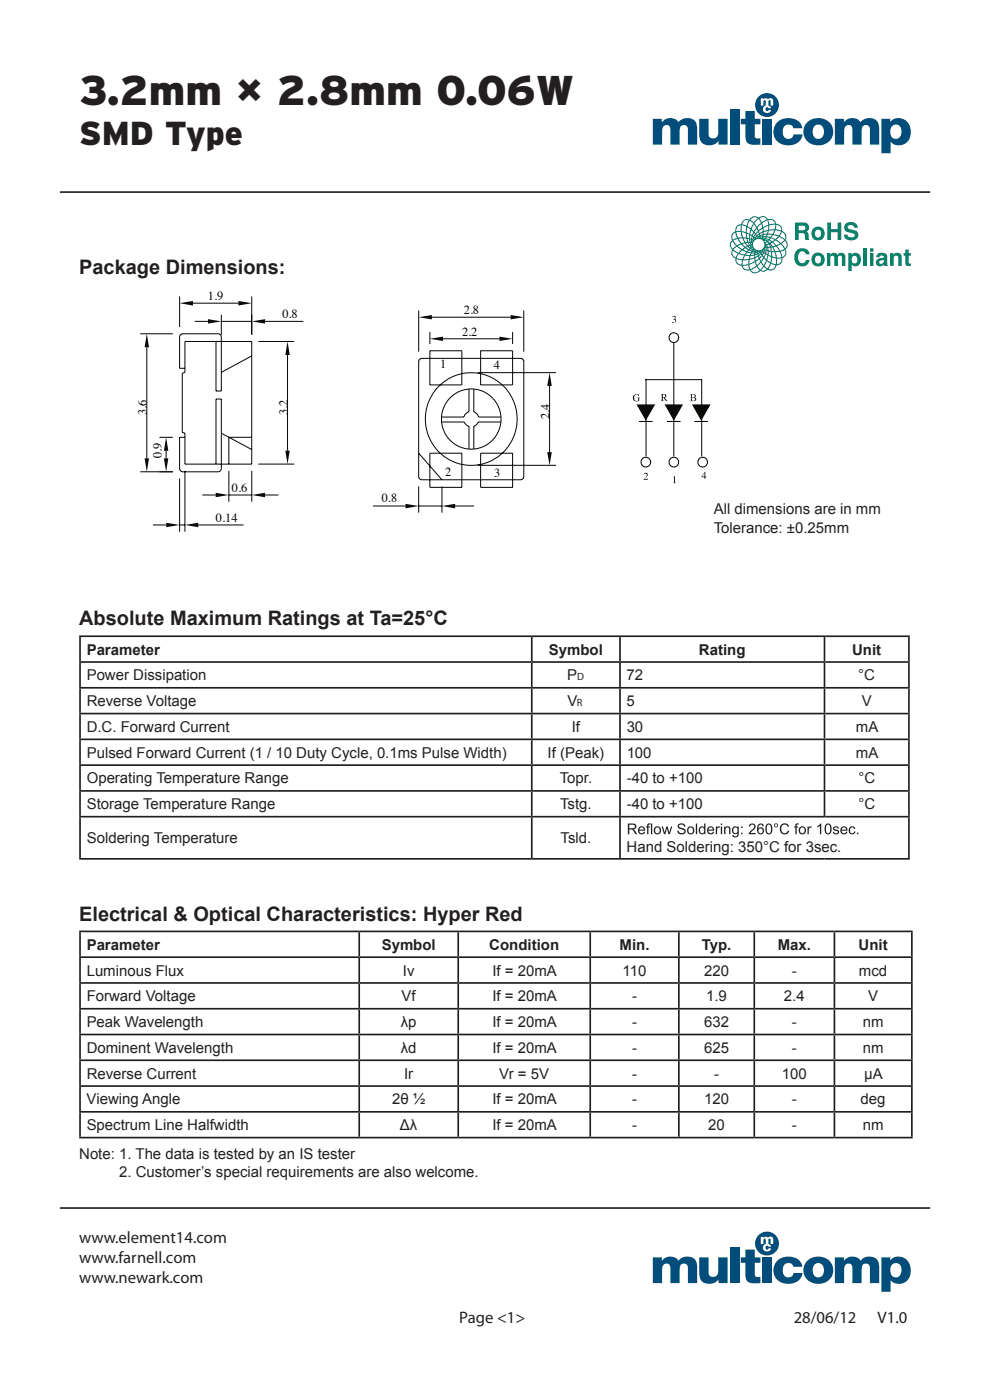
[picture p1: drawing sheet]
<svg xmlns="http://www.w3.org/2000/svg" width="210mm" height="297mm" viewBox="0 0 210 297" stroke-linecap="round" stroke-linejoin="round" font-family="sans-serif">
<!-- layer: Layer 1 -->
<path d="M12.7 40.8h184.6" fill="none" stroke="#231f20" stroke-width=".35"/>
<g fill="#034d7d">
<path d="M138.5 25.2h1.9v.8a2.16 2.16 0 0 1 3.5-.1 2.36 2.36 0 0 1 3.8 .1l.2 1v3.7h-2v-3.2a.87 .87 0 0 0-.9-1 .87 .87 0 0 0-.8 1v3.2h-2v-3.1a.87 .87 0 0 0-.8-1.1 .87 .87 0 0 0-.9 .9l-.1 3.3h-1.9z"/>
<path d="M148.3 25.2h2v3.2a1.04 1.04 0 0 0 1.2 1 1.04 1.04 0 0 0 .9-1.3v-2.9h1.9v5.5h-1.9v-.8a2.46 2.46 0 0 1-3.7 .1l-.3-.9z"/>
<path d="M154.8 23.2h2v7.5h-2z"/>
<path d="M158.1 23.6h2v1.6h1.2v1.2h-1.2v2.5a.85 .85 0 0 0 1.2 .5v1.3h-.8a1.78 1.78 0 0 1-2.4-1.9v-2.4h-1v-1.2h1z"/>
<path d="M161.7 25.2h2v5.5h-2z"/>
<path d="M164.7 26.1a3.4 3.4 0 0 1 5.4 .5l.1 .6h-1.9a1.13 1.13 0 0 0-1.3-.8 1.13 1.13 0 0 0-.9 1.2 1.31 1.31 0 0 0 .3 1.5 1.31 1.31 0 0 0 1.6 .1l.3-.7h1.9a3.2 3.2 0 0 1-5.5 1.3 2.96 2.96 0 0 1 0-3.7z"/>
<path d="M177.1 25.2h1.9v.8a2.16 2.16 0 0 1 3.5-.1 2.36 2.36 0 0 1 3.8 .1l.2 1v3.7h-2v-3.2a.87 .87 0 0 0-.9-1 .87 .87 0 0 0-.8 1v3.2h-2v-3.1a.87 .87 0 0 0-.8-1.1 .87 .87 0 0 0-.9 .9v3.3h-2z"/>
<path d="M171.1 26.1a3.2 3.2 0 0 1 3.7-.9 3.2 3.2 0 0 1 1.9 3.4 3.3 3.3 0 0 1-3.1 2.2 3.3 3.3 0 0 1-3.1-2.2 2.86 2.86 0 0 1 .6-2.5zM172.8 26.8a1.89 1.89 0 0 0 .3 2.6 1.46 1.46 0 0 0 1.5-.6 1.46 1.46 0 0 0 0-1.7 1.13 1.13 0 0 0-1.8-.3z"/>
<path d="M187 25.2h1.8v.6a2.5 2.5 0 0 1 2.7-.6 2.5 2.5 0 0 1 1.7 2.2 2.58 2.58 0 0 1-.9 2.9 2.58 2.58 0 0 1-3.1 .1l-.3-.3v2.4h-1.9zM189.1 26.9a1.84 1.84 0 0 0 .5 2.5 1.28 1.28 0 0 0 1.6-1.5 1.19 1.19 0 0 0-.6-1.4 1.19 1.19 0 0 0-1.5 .4z"/>
<circle cx="162.7" cy="22.3" r="2.54"/>
</g>
<path d="M161.4 20.9h.5v.2l.5-.3 .5 .3 .1-.2a.6 .6 0 0 1 .7 0 .6 .6 0 0 1 .3 .6v.9h-.5l-.1-1.1h-.3l-.1 1.1 .4 .3 .1 .3h-.5a.36 .36 0 0 0-.5-.1 .36 .36 0 0 0 0 .5 .36 .36 0 0 0 .5 .1v-.2h.6a.85 .85 0 0 1-1.4 .5 .85 .85 0 0 1 .2-1.4v-1l-.2-.2-.2 .2-.1 1h-.5z" fill="#fff"/>
<g fill="#034d7d">
<path d="M138.5 266.7h1.9v.8a2.16 2.16 0 0 1 3.5 0 2.36 2.36 0 0 1 3.8 .1l.2 .9v3.7h-2v-3.2a.87 .87 0 0 0-.9-1 .87 .87 0 0 0-.8 1v3.2h-2v-3.1a.87 .87 0 0 0-.8-1.1 .87 .87 0 0 0-.9 1l-.1 3.2h-1.9z"/>
<path d="M148.3 266.7h2v3.2a1.04 1.04 0 0 0 1.2 1 1.04 1.04 0 0 0 .9-1.2v-3h1.9v5.5h-1.9v-.7a2.46 2.46 0 0 1-3.7 0l-.3-.9z"/>
<path d="M154.8 264.7h2v7.5h-2z"/>
<path d="M158.1 265.1h2v1.6h1.2v1.2h-1.2v2.5a.85 .85 0 0 0 1.2 .5v1.3h-.8a1.78 1.78 0 0 1-2.4-1.9v-2.4h-1v-1.2h1z"/>
<path d="M161.7 266.7h2v5.5h-2z"/>
<path d="M164.7 267.7a3.4 3.4 0 0 1 5.4 .5l.1 .5h-1.9a1.13 1.13 0 0 0-1.3-.7 1.13 1.13 0 0 0-.9 1.1 1.31 1.31 0 0 0 .3 1.6 1.31 1.31 0 0 0 1.6 0l.3-.6h1.9a3.2 3.2 0 0 1-5.5 1.3 2.96 2.96 0 0 1 0-3.7z"/>
<path d="M177.1 266.7h1.9v.8a2.16 2.16 0 0 1 3.5 0 2.36 2.36 0 0 1 3.8 .1l.2 .9v3.7h-2v-3.2a.87 .87 0 0 0-.9-1 .87 .87 0 0 0-.8 1v3.2h-2v-3.1a.87 .87 0 0 0-.8-1.1 .87 .87 0 0 0-.9 1v3.2h-2z"/>
<path d="M171.1 267.6a3.2 3.2 0 0 1 3.7-.8 3.2 3.2 0 0 1 1.9 3.4 3.3 3.3 0 0 1-3.1 2.2 3.3 3.3 0 0 1-3.1-2.2 2.86 2.86 0 0 1 .6-2.6zM172.8 268.3a1.89 1.89 0 0 0 .3 2.6 1.46 1.46 0 0 0 1.5-.6 1.46 1.46 0 0 0 0-1.7 1.13 1.13 0 0 0-1.8-.3z"/>
<path d="M187 266.7h1.8v.7a2.5 2.5 0 0 1 2.7-.7 2.5 2.5 0 0 1 1.7 2.2 2.58 2.58 0 0 1-.9 2.9 2.58 2.58 0 0 1-3.1 .1l-.3-.3v2.4h-1.9zM189.1 268.4a1.84 1.84 0 0 0 .5 2.5 1.28 1.28 0 0 0 1.6-1.5 1.19 1.19 0 0 0-.6-1.3 1.19 1.19 0 0 0-1.5 .3z"/>
<circle cx="162.7" cy="263.8" r="2.54"/>
</g>
<path d="M161.4 262.4h.5v.2l.5-.2 .5 .2 .1-.1a.6 .6 0 0 1 .7-.1 .6 .6 0 0 1 .3 .6v.9h-.5l-.1-1.1h-.3l-.1 1.1 .4 .3 .1 .3h-.5a.36 .36 0 0 0-.5-.1 .36 .36 0 0 0 0 .6 .36 .36 0 0 0 .5 0v-.2h.6a.85 .85 0 0 1-1.4 .6 .85 .85 0 0 1 .2-1.5v-1l-.2-.1-.2 .1-.1 1h-.5z" fill="#fff"/>
<path d="M12.7 256.3h184.6" fill="none" stroke="#231f20" stroke-width=".35"/>
<path d="M156.4 47.8l.8-.2a1.28 1.28 0 0 1 1.7-1 1.28 1.28 0 0 1 2-.4 1.29 1.29 0 0 1 2 .3 1.31 1.31 0 0 1 1.7 1 1.27 1.27 0 0 1 1.3 1.5 1.27 1.27 0 0 1 .7 1.9 1.27 1.27 0 0 1 0 2 1.27 1.27 0 0 1-.6 1.8 1.27 1.27 0 0 1-1.3 1.6 1.27 1.27 0 0 1-1.9 .9l-.7 .4-.8-.1a1.36 1.36 0 0 1-2.3-.2 1.3 1.3 0 0 1-1.7-.9 1.28 1.28 0 0 1-1.3-1.5 1.28 1.28 0 0 1-.7-1.9 1.28 1.28 0 0 1 0-2 1.28 1.28 0 0 1 .7-1.9 1.45 1.45 0 0 1 .4-1.3zM159.3 57.3a1.11 1.11 0 0 0 1.8 0l-.6-.7zM162 56.6l-.5 .7 .6 .1 .5-.3zM160.7 56.4l.6 .8 .6-.7-.5-.8zM157.5 56.4a1.05 1.05 0 0 0 1.4 .7l-.2-.9zM163.5 56l-.5 1.1a1.04 1.04 0 0 0 1.5-.8zM159 56.2l.2 .9 1.2-.7-.2-.8zM162.7 55.4l-.5 1 .6 .5 .5-1zM162 54.8l-.5 .8 .5 .7 .3-.5a.54 .54 0 0 0 .2-.6 .54 .54 0 0 0-.5-.4zM160.3 55.5l.3 .7 .7-.7-.3-.5zM157.6 55.2l-.1 1 1.2-.2 .1-.9zM156.2 55v.4l.3 .5 .8 .3 .1-1zM164.8 54.8v1.3l.6-.3 .4-.7v-.3zM163.8 54.6l-.2 1.1 1 .4v-1.3zM159 55.1v.8l1.1-.5-.1-.6zM163 54.3l-.3 .9 .7 .4 .1-.2a.71 .71 0 0 0-.5-1.1zM161.7 54.3l-.5 .6 .2 .5 .5-.8zM160.2 54.7l.1 .6 .6-.5-.1-.4zM162.4 54l-.2 .6 .4 .4 .2-.8zM158.1 54.2l-.4 .8h.6a.54 .54 0 0 0 .6-.1 .54 .54 0 0 0 .1-.6zM156.7 53.9l-.4 .8 1.2 .3 .3-.8zM159.2 54.3l-.1 .6 .9-.3v-.4zM164.5 53.5l.3 1.1h.9l-.3-1.2zM155.5 53.1l-.2 .5 .1 .5 .7 .6 .4-.9zM161 54.3l.1 .3 .4-.4-.1-.2zM163.8 53.5v.9l.8 .2-.3-1.1zM165.6 53.4l.4 1.1 .3-.2 .3-.4-.1-.9zM160.2 54.2v.3l.5-.3v-.2zM162.1 53.7l-.3 .5 .2 .2 .2-.6zM163 53.3v.7l.6 .3-.1-.9zM158.5 53.6l-.3 .4 .9 .1 .1-.4zM160.9 53.9v.2l.4-.3-.1-.1zM159.4 53.8l-.1 .3 .7-.1v-.2zM157 53.5l-.1 .2 1 .3 .4-.5-.9-.4zM161.8 53.5l-.2 .3 .1 .2 .2-.4zM160.2 53.8v.1l.4-.1v-.2zM162.6 53.2l-.1 .5 .3 .2v-.6zM160.8 53.6v.1l.3-.2zM161.5 53.3l-.1 .3zM162.3 53.1l-.1 .4 .1 .1 .1-.4zM155.8 52.7l-.2 .3 1 .6 .6-.6-.9-.7zM159.6 53.4l-.1 .2h.5v-.2zM158.9 53.1l-.2 .3 .6 .1 .1-.2zM160.2 53.4v.1l.4-.1zM162 53v.4zM160.8 53.2l.1-.1zM157.6 53l.8 .3 .3-.3-.6-.4zM161.3 53v.3zM164 52.4l.4 .9 .9-.1-.7-.9zM163.6 52.5l.1 .7 .5 .1-.4-.8zM159.8 53.1l-.1 .1h.4zM163 52.6v.5l.5 .1-.1-.6zM160.3 53.1v.1l.2-.2zM164.8 52.2l.7 1 .9-.4-.8-1zM159 53l.5 .1 .1-.1-.4-.2zM161.7 52.8v.3zM162.6 52.6v.4l.2 .1-.1-.5zM161.1 52.8v.2zM162.3 52.6l.1 .3v-.3zM160 52.8l-.1 .1h.2zM158.3 52.5l.6 .3a.37 .37 0 0 0-.2-.3 .37 .37 0 0 0-.4 0zM161.4 52.7v.2zM156.5 52.2l.4 .3a.53 .53 0 0 0 .5 .4 .53 .53 0 0 0 .5-.4l-.6-.7zM160.4 52.8l.1-.1zM159.3 52.7h.4zM155.4 51.2l-.3 .4-.1 .5 .4 .7 .7-.6zM161.9 52.6l.2 .2zM165.8 51.7l.7 1 .4-.6-.2-.8-.2-.2zM161.6 52.5l.1 .1zM160.2 52.5l-.1 .1zM158.8 52.3l.4 .3 .1-.1-.3-.3zM159.6 52.5h.3zM162.4 52.1l.3 .3zM157.5 51.8l.6 .6 .3-.2-.4-.6zM162.7 52l.2 .4 .4-.1-.2-.5zM162.1 52.2l.2 .2zM161.8 52.2l.1 .1zM159.2 52.1l.2 .2h.1zM163.3 51.8l.2 .5h.2zM160 52.2h.1zM163.5 51.6l.4 .6 .6-.1-.7-.6zM159.6 52l.2 .1zM158.2 51.6l.4 .5 .2-.1a.37 .37 0 0 0-.1-.4 .37 .37 0 0 0-.5 0zM155.6 51.1l.7 .9 .8-.3-.6-1zM164 51.3l.7 .7 .7-.3-.9-.7zM160.9 51.9a.11 .11 0 0 0 .2 0 .11 .11 0 0 0-.2 0zM161.9 51.9h.1zM159.9 51.9h.2zM158.8 51.5l.3 .4h.1l-.2-.4zM162.1 51.8l.3 .1zM159.3 51.5l.1 .3h.1zM162.4 51.6l.2 .2 .4-.1-.3-.4zM159.6 51.5l.3 .2zM161.8 51.6h.2zM160 51.5l.1 .1zM156.7 50.6l.6 1 .6-.2-.4-.8zM165.3 50.2l-.6 .6 .9 .8 .7-.7zM162.9 51.1l.4 .4 .3-.2-.5-.3zM162.2 51l-.2 .4a.3 .3 0 0 0 .3 0 .3 .3 0 0 0 .2-.3zM161.4 51.1v.3l.1-.4zM157.7 50.6l.4 .8 .4-.1-.2-.7zM160.2 51.2l.1 .2zM161.8 51l-.1 .4 .3-.4zM159.9 51.1l.1 .2zM158.6 50.7l.3 .6a.39 .39 0 0 0 0-.4 .39 .39 0 0 0-.3-.2zM159.5 50.9l.2 .4zM159.1 50.8l.1 .5h.1v-.4zM163.5 50.5l-.3 .3 .6 .4 .5-.3zM160.5 51v.2zM160.8 50.9v.1zM162.4 50.7a.27 .27 0 0 0 .2 .3 .27 .27 0 0 0 .3-.1zM161.2 50.9l-.1 .1zM160.2 50.7l.1 .3zM159.9 50.5l.1 .4zM155.6 49.6l-.2 .4 .1 .9 .8-.4-.3-1.2zM161.4 50.8l.2-.1zM160.7 50.5l-.1 .3zM161 50.7v.1l.1-.3zM161.9 50.6l.3 .1zM159.6 50.2l-.1 .5h.2l.1-.4zM164 49.9l-.4 .5 .9 .3 .6-.5zM162.6 50.3v.1a.39 .39 0 0 0 .3 .3 .39 .39 0 0 0 .4-.2zM165.9 49.2l-.5 .9 1.1 .6 .1-.4-.1-.5zM159.1 49.9v.7h.1a.37 .37 0 0 0 .2-.4 .37 .37 0 0 0-.3-.3zM160.5 50.2l-.1 .4zM161.3 50.4l.1 .1 .3-.1v-.1zM158.4 49.6l.1 .8 .4 .1v-.7zM161.9 50.3v.1l.4 .1 .1-.2zM160.8 50.4l.3-.2zM156.2 49.3l.4 1.1h.8l-.3-1.2zM157.4 49.2v.3a.74 .74 0 0 0 .9 .9l-.1-.9zM160.3 49.9l-.3 .4 .1 .1 .3-.4zM162.8 49.8l-.1 .3 .7 .2 .3-.5zM161.3 50.1v.1l.4-.1 .1-.2zM160.7 50.1v.1l.3-.2v-.2zM159.9 49.4l-.1 .7a.38 .38 0 0 0 .1-.7zM162 49.9v.2h.5l.1-.3zM164.5 48.9l-.4 .8 1.1 .3 .5-.9zM159.4 48.8l-.2 .9 .3 .2 .3-.6zM160.8 49.2l-.4 .5 .1 .1a.36 .36 0 0 0 .4-.2 .36 .36 0 0 0-.1-.4zM161.2 49.7v.1a.4 .4 0 0 0 .6-.5zM162 49.3v.3h.7l.1-.6zM163.1 49l-.2 .6h1l.3-.7zM158.5 48.2v.3a.72 .72 0 0 0 .5 1.1l.2-.9zM160.5 48.5l-.5 .7 .3 .3 .4-.5zM161 49.1l.1 .3 .7-.3-.1-.6zM157.4 47.8l-.1 1.2 .9 .2 .1-1.1zM159.9 47.6l-.2 .5a.54 .54 0 0 0-.3 .5 .54 .54 0 0 0 .5 .4l.5-.7zM156.5 48l-.3 .4v.6h.9l.1-1.2zM161.9 48.4l.1 .6 .9-.2 .1-.9zM164.7 47.7l-.2 1 1.2 .2v-.5l-.3-.4zM161.1 47.9a.53 .53 0 0 0-.4 .4 .53 .53 0 0 0 .2 .5l.8-.5-.2-.8zM163.2 47.8l-.1 .9 1.2-.1 .1-.9zM159 46.8l-.4 1.2 .7 .5 .5-1.1zM161.7 47.3l.2 .9 1.1-.5-.2-.9zM160.7 46.6l-.7 .8 .5 .7 .9-.8-.5-.8zM157.9 46.9l-.5 .7 1 .3 .4-1.2h-.5zM163 46.7l.2 .9 1.2-.2a1.05 1.05 0 0 0-1.4-.7zM159.3 46.4l-.2 .3 .8 .5 .8-.9-.6-.2zM161.1 46.3l.5 .8 1.1-.5a1.04 1.04 0 0 0-1.6-.3z" fill="#008164"/>
<circle cx="160.9" cy="51.9" r="1.33" fill="#fff"/>
<g fill="#008164">
<path d="M175.5 47.2h.7v1.4h1.5v-1.4h.7v3.7h-.7v-1.6h-1.5v1.6h-.7z"/>
<path d="M179.4 47.4a1.53 1.53 0 0 1 2.6 .9h-.8a.75 .75 0 0 0-.7-.6 .75 .75 0 0 0-.7 .5l.3 .3a2.24 2.24 0 0 1 1.9 1 1.43 1.43 0 0 1-2.1 1.4l-.7-.4-.2-.5v-.2h.7a.85 .85 0 0 0 .8 .6 .85 .85 0 0 0 .8-.5l-.3-.4a2.46 2.46 0 0 1-1.9-.9 1.12 1.12 0 0 1 .3-1.2z"/>
<path d="M169 53.1a1.62 1.62 0 0 1 2.7 .9h-.7a.86 .86 0 0 0-1-.7 .86 .86 0 0 0-.7 1 1.04 1.04 0 0 0 .2 1.2 1.04 1.04 0 0 0 1.1 .2l.4-.5h.7a1.64 1.64 0 0 1-1.9 1.3 1.64 1.64 0 0 1-1.3-1.9l.1-.9z"/>
<path d="M175.4 53.7h.7v.4a.86 .86 0 0 1 1.5 0 .91 .91 0 0 1 1.1-.4 .91 .91 0 0 1 .6 1v1.7h-.7v-1.7a.44 .44 0 0 0-.5-.5 .44 .44 0 0 0-.4 .6v1.6h-.7v-1.6a.45 .45 0 0 0-.4-.6 .45 .45 0 0 0-.5 .6v1.6h-.7z"/>
<path d="M183.1 52.7h.7v3.7h-.7z"/>
<path d="M188.8 53.7h.7v.4a.95 .95 0 0 1 1.1-.4 .95 .95 0 0 1 .7 .9v1.8h-.7v-1.6a.53 .53 0 0 0-.7-.6 .53 .53 0 0 0-.4 .7v1.5h-.7z"/>
<path d="M192.1 53h.7v.7h.4v.5h-.4v1.6l.4 .1v.5h-.6a.49 .49 0 0 1-.5-.5v-1.7h-.4v-.5h.4z"/>
<path d="M159.5 51.9a1.45 1.45 0 0 1 2.9 0 1.45 1.45 0 0 1-2.9 0zM159.7 51.9a1.25 1.25 0 0 0 2.5 0 1.25 1.25 0 0 0-2.5 0z"/>
<path d="M168.7 47.2h1.7a1.02 1.02 0 0 1 1.2 .7 1.02 1.02 0 0 1-.6 1.2 1.63 1.63 0 0 1 .6 1.6l.1 .2h-.9v-.2a1 1 0 0 0-.4-1.2h-1v1.4h-.7zM169.4 47.9v.9h.9a.5 .5 0 0 0 .5-.4 .5 .5 0 0 0-.5-.5z"/>
<path d="M172.1 49.5a1.45 1.45 0 0 1 2.9 0 1.45 1.45 0 0 1-2.9 0zM173 48.9a.83 .83 0 0 0-.1 1 .83 .83 0 0 0 1 .4 .84 .84 0 0 0 .3-1.1 .84 .84 0 0 0-1-.4z"/>
<path d="M172.1 55a1.45 1.45 0 0 1 2.9 0 1.45 1.45 0 0 1-2.9 0zM173 54.4a.83 .83 0 0 0-.1 1.1 .83 .83 0 0 0 1 .3 .84 .84 0 0 0 .3-1.1 .84 .84 0 0 0-1-.4z"/>
<path d="M180 53.7h.7v.4a1.11 1.11 0 0 1 1.3-.4 1.11 1.11 0 0 1 .6 1.3 1.13 1.13 0 0 1-.5 1.3 1.13 1.13 0 0 1-1.4-.2v1.4h-.7zM180.8 54.4a.81 .81 0 0 0-.1 1 .81 .81 0 0 0 .9 .4 .91 .91 0 0 0-.3-1.5z"/>
<path d="M184.6 52.7h.7v.7h-.7zM184.6 53.7h.7v2.7h-.7z"/>
<path d="M186.1 54a1.44 1.44 0 0 1 2.1 .2v1.8l.1 .4h-.7l-.1-.3a.91 .91 0 0 1-1.6 0 .91 .91 0 0 1 .9-1.3l.6-.2a.45 .45 0 0 0-.4-.4 .45 .45 0 0 0-.4 .4h-.7zM186.5 55.5a.49 .49 0 0 0 .6 .5 .49 .49 0 0 0 .4-.6v-.3z"/>
</g>
<g fill="none" stroke="#231f20" stroke-width=".35">
<path d="M175.1 135h17.9M192.8 135.2v5.1M175.1 140.4h17.9M175.1 145.9h17.9M175.1 151.4h17.9M175.1 156.8h17.9M192.8 140.6v5.1M192.8 146.1v5.1M192.8 151.6v5.1M192.8 157v5.1M175.1 162.3h17.9M175.1 167.8h17.9"/>
<path d="M175.1 173.3h17.9M192.8 162.5v5.1M192.8 168v5.1M192.8 173.4v8.6"/>
</g>
<g fill="none" stroke="#201d1e" stroke-width=".35">
<path d="M16.8 135h158.3M17 135.2v5.1M112.8 135.2v5.1M131.5 135.2v5.1M174.9 135.2v5.1M16.8 140.4h158.3M16.8 145.9h158.3M16.8 151.4h158.3M16.8 156.8h158.3M17 140.6v5.1M17 146.1v5.1M17 151.6v5.1"/>
<path d="M17 157v5.1M112.8 140.6v5.1M112.8 146.1v5.1M112.8 151.6v5.1M112.8 157v5.1M131.5 140.6v5.1M131.5 146.1v5.1M131.5 151.6v5.1M131.5 157v5.1M174.9 140.6v5.1M174.9 146.1v5.1M174.9 151.6v5.1"/>
<path d="M174.9 157v5.1M16.8 162.3h158.3M16.8 167.8h158.3M16.8 173.3h158.3M17 162.5v5.1M17 168v5.1M17 173.4v8.6M112.8 162.5v5.1M112.8 168v5.1M112.8 173.4v8.6M131.5 162.5v5.1M131.5 168v5.1"/>
<path d="M131.5 173.4v8.6M174.9 162.5v5.1M174.9 168v5.1M16.8 182.2h176.2"/>
</g>
<path d="M181.8 176.7h.3v.3h-.3zM180.2 175.5a.7 .7 0 0 1 1.2 .3l-.2 .1a.49 .49 0 0 0-.7-.3 .49 .49 0 0 0-.2 .8 .43 .43 0 0 0 .4 .4 .43 .43 0 0 0 .5-.4h.3a.77 .77 0 0 1-1.1 .5 .77 .77 0 0 1-.3-1.1zM178.7 175.7l-.1 .3h.9l-.3-.4zM178.5 175.5a.77 .77 0 0 1 .9-.1 .77 .77 0 0 1 .4 .8h-1.3a.48 .48 0 0 0 .4 .6 .48 .48 0 0 0 .6-.4l.3 .1a.83 .83 0 0 1-1.3 .3 .83 .83 0 0 1 0-1.3zM176.8 175.5l.2-.1a.7 .7 0 0 1 1 .4h-.3a.32 .32 0 0 0-.4-.3 .32 .32 0 0 0-.3 .4h.1a.76 .76 0 0 1 .9 .7 .73 .73 0 0 1-.7 .4 .73 .73 0 0 1-.7-.5l.3-.1a.37 .37 0 0 0 .4 .4 .37 .37 0 0 0 .3-.4l-.1-.1a.61 .61 0 0 1-.6-.1 .61 .61 0 0 1-.1-.7zM175.3 175.1a1.26 1.26 0 0 0 .4 1.7 1.22 1.22 0 0 0 .1-1.8zM175.2 174.8a.81 .81 0 0 1 1 .1 .81 .81 0 0 1 .2 1 .82 .82 0 0 1-.7 1.1 .82 .82 0 0 1-.8-1.1l.1-.7zM173.4 175.3l.8-.6v2.3h-.3v-1.8l-.5 .3zM171.3 175.3h.2v.3l.2-.3h.3l.2 .1-.1 .2a.37 .37 0 0 0-.5 .1 .37 .37 0 0 0 0 .4v.9h-.3zM169.8 175.7a.57 .57 0 0 0 0 .8 .57 .57 0 0 0 .8 0 .57 .57 0 0 0 0-.7 .57 .57 0 0 0-.8-.1zM169.7 175.5a.81 .81 0 0 1 1.1 .1 .81 .81 0 0 1-.1 1.2 .81 .81 0 0 1-1.2-.2l-.1-.7zM168.8 174.8l.6-.1v.2l-.4 .2v.2h.3v.2h-.3v1.5h-.3v-1.5h-.2v-.2h.2zM165.8 174.9a.99 .99 0 0 1 1.6 .4l-.3 .1a.74 .74 0 0 0-1-.4 .74 .74 0 0 0-.4 1 .7 .7 0 0 0 .6 .8 .7 .7 0 0 0 .8-.6l.3 .1a1.07 1.07 0 0 1-1.4 .6 1.07 1.07 0 0 1-.5-1.5zM164.4 175.1a.26 .26 0 0 0 .5 0 .26 .26 0 0 0-.5 0zM164.2 175.1a.43 .43 0 0 1 .8 0 .43 .43 0 0 1-.8 0zM162.8 175.1a1.26 1.26 0 0 0 .3 1.7 1.22 1.22 0 0 0 .2-1.8zM162.7 174.8a.81 .81 0 0 1 .9 .1 .81 .81 0 0 1 .2 1 .82 .82 0 0 1-.7 1.1 .82 .82 0 0 1-.7-1.1v-.7zM160.9 176.3a.5 .5 0 0 0 1 0 .5 .5 0 0 0-1 0zM160.8 175a.68 .68 0 0 1 .7-.3 .68 .68 0 0 1 .5 .6h-.2a.47 .47 0 0 0-.7-.3 .47 .47 0 0 0-.2 .6v.2a.72 .72 0 0 1 1 .1 .72 .72 0 0 1-.2 1.1 .72 .72 0 0 1-1-.5l-.1-.9zM159.1 174.9a.74 .74 0 0 1 1.1 .1 .74 .74 0 0 1-.4 1.1l-.6 .6h1.1v.3h-1.5l.3-.6a1.53 1.53 0 0 0 .9-1.2l-.4-.3-.4 .1-.1 .4h-.3zM157.2 176.7h.3v.3h-.3zM157.2 175.3h.3v.3h-.3zM155.7 175.7a.54 .54 0 0 0-.1 .8 .54 .54 0 0 0 .8 0 .55 .55 0 0 0 0-.7 .55 .55 0 0 0-.7-.1zM155.5 175.5l.3-.2h.4l.3 .2v-.2h.2v1.5a.72 .72 0 0 1-.5 .8 .72 .72 0 0 1-.9-.5l.3 .1a.46 .46 0 0 0 .6 .2 .46 .46 0 0 0 .2-.6 .79 .79 0 0 1-1.1-.2 .79 .79 0 0 1 .2-1.1zM153.6 175.3h.3v.3a.59 .59 0 0 1 .7-.3 .59 .59 0 0 1 .3 .7v1h-.2v-1a.41 .41 0 0 0-.5-.5 .41 .41 0 0 0-.3 .6v.9h-.3zM152.9 175.3h.3v1.7h-.3zM152.9 174.7h.3v.3h-.3zM151.8 175.3h.3v.3l.2-.3h.3l.1 .1-.1 .2a.37 .37 0 0 0-.4 .1 .37 .37 0 0 0-.1 .4v.9h-.3zM150.4 175.7l-.1 .3h.9l-.3-.4zM150.2 175.5a.77 .77 0 0 1 .9-.1 .77 .77 0 0 1 .4 .8h-1.2a.48 .48 0 0 0 .3 .6 .48 .48 0 0 0 .6-.4l.3 .1a.83 .83 0 0 1-1.3 .3 .83 .83 0 0 1 0-1.3zM148.6 175.7a.58 .58 0 0 0-.1 .7 .58 .58 0 0 0 .8 .2 .58 .58 0 0 0 .1-.7 .58 .58 0 0 0-.8-.2zM148.4 175.5l.5-.2 .5 .2v-.8h.2v2.3h-.2v-.2a.79 .79 0 0 1-1.1-.2 .79 .79 0 0 1 .1-1.1zM147.6 174.7h.3v2.3h-.3zM146.2 175.7a.57 .57 0 0 0-.1 .8 .57 .57 0 0 0 .8 0 .57 .57 0 0 0 0-.7 .57 .57 0 0 0-.7-.1zM146 175.5a.81 .81 0 0 1 1.1 .1 .81 .81 0 0 1-.1 1.2 .81 .81 0 0 1-1.2-.2v-.7zM144 174.8a.89 .89 0 0 1 1.4 .5l-.3 .1a.5 .5 0 0 0-.5-.5 .5 .5 0 0 0-.5 .6h.1a1.07 1.07 0 0 1 1.2 1 .96 .96 0 0 1-.9 .5 .96 .96 0 0 1-.8-.8h.2a.59 .59 0 0 0 .7 .6 .59 .59 0 0 0 .5-.6l-.2-.2a.89 .89 0 0 1-1.1-1zM140.3 175.3h.3l.4 1.3 .3-1.3h.3l.4 1.3 .3-1.3h.3l-.5 1.7h-.3l-.3-1.3-.4 1.3h-.2zM139.1 175.7a.57 .57 0 0 0-.1 .8 .57 .57 0 0 0 .9 0 .57 .57 0 0 0-.1-.7 .57 .57 0 0 0-.7-.1zM138.9 175.5a.81 .81 0 0 1 1.2 .1 .81 .81 0 0 1-.2 1.2 .81 .81 0 0 1-1.1-.2l-.1-.7zM138.1 174.7h.3v2.3h-.3zM137.4 174.8l.6-.1-.1 .2-.3 .2-.1 .2h.4v.2h-.4v1.5h-.2v-1.5h-.3v-.2h.3zM135.8 175.7l-.2 .3h1l-.3-.4zM135.5 175.5a.77 .77 0 0 1 1-.1 .77 .77 0 0 1 .4 .8h-1.3a.48 .48 0 0 0 .4 .6 .48 .48 0 0 0 .6-.4l.2 .1a.83 .83 0 0 1-1.2 .3 .83 .83 0 0 1-.1-1.3zM133.5 175v.7h.6a.4 .4 0 0 0 .6-.3 .4 .4 0 0 0-.5-.4zM133.2 174.7h1a.63 .63 0 0 1 .8 .5 .63 .63 0 0 1-.6 .7l.8 1.1h-.4l-.6-.9-.4-.1h-.3v1h-.3z" fill="#231f20"/>
<path d="M39.2 72.4h14.2v26.1h-14.2v-6.6l-.5-.2v-12.5l.5-.2zM45.8 72.4v10.6h1.1v-11.6l-.2-.5-.3-.1h-7.8l-.2 .1-.3 .5v6.7h1.1M53.4 75.5l-6.5 3.5M39.2 92.8h-1.1v6.7l.1 .3 .5 .3h7.6l.5-.3 .1-.3v-14.8h-1.1v13.8M39.2 99.9v12.9M46.9 91.9l6.5 3.5M53.4 92.8h-4.9v5.7M32.4 111.4h2.9M38.1 111.4h1.1M38.1 101.5v11.3M42.1 111.4h9.6" fill="none" stroke="#040503" stroke-width=".21"/>
<g fill="#040503">
<path d="M35.3 110.9l2.8 .5-2.8 .4z"/>
<path d="M39.2 111.4l2.9-.5v.9z"/>
</g>
<path d="M38.1 62.9v6.5M40.9 64.3h9.7M53.4 62.9v8.1" fill="none" stroke="#040503" stroke-width=".21"/>
<g fill="#040503">
<path d="M38.1 64.3l2.8-.4v.9z"/>
<path d="M50.6 63.9l2.8 .4-2.8 .5z"/>
</g>
<path d="M29.7 70.8h7M31.1 73.7v23.5M29.7 100.1h7" fill="none" stroke="#040503" stroke-width=".21"/>
<g fill="#040503">
<path d="M30.7 97.2h.9l-.5 2.9z"/>
<path d="M31.1 70.8l.5 2.9h-.9z"/>
</g>
<path d="M33.8 92.8h2.9M35.2 95.6v1.6M33.8 100.1h2.9" fill="none" stroke="#040503" stroke-width=".21"/>
<g fill="#040503">
<path d="M35.2 92.8l.5 2.8h-.9z"/>
<path d="M34.8 97.2h.9l-.5 2.9z"/>
</g>
<path d="M54.8 72.4h7.6M61 75.3v20.3M54.8 98.5h7.6" fill="none" stroke="#040503" stroke-width=".21"/>
<g fill="#040503">
<path d="M61 72.4l.5 2.9h-1z"/>
<path d="M60.5 95.6h1l-.5 2.9z"/>
</g>
<path d="M48.5 99.9v6.5M53.4 99.9v6.5M42.9 105h2.9M48.5 105h4.9M56.2 105h2.9" fill="none" stroke="#040503" stroke-width=".21"/>
<g fill="#040503">
<path d="M45.8 104.5l2.7 .5-2.7 .5z"/>
<path d="M53.4 105l2.8-.5v1z"/>
</g>
<path d="M41.3 68.2h2.8M46.9 68.2h6.5M46.9 66.7v4.3M53.4 66.7v4.3M56.2 68.2h8.2" fill="none" stroke="#040503" stroke-width=".21"/>
<g fill="#040503">
<path d="M44.1 67.7l2.8 .5-2.8 .4z"/>
<path d="M53.4 68.2l2.8-.5v.9z"/>
</g>
<g fill="none" stroke="#040503" stroke-width=".21">
<path d="M89.1 76.1l21.5-.1 .4 .3 .1 24.8a.67 .67 0 0 1-.7 .7h-21a.68 .68 0 0 1-.6-.7v-24.5zM98 74.4h-6.8v7.3h6.8M101.4 79.1h16.6M108.7 74.4v7.3M88.8 96.1l5 5.7M91.2 96.1v7.3M92.9 82.1l2-1.6 2-.9a8.8 8.8 0 0 1 4.2-.4l1.6 .3 1.1 .3 1.2 .7 1.3 .9a9.8 9.8 0 0 1 2.9 10.6 9.8 9.8 0 0 1-8.7 6.7h-1.5l-1.4-.2-2-.8-1.5-.9-1.2-1.1-1.7-2.4-.7-2.2-.3-1.8 .1-1.6 .4-1.7 .4-1.1 .8-1.6zM101.4 98.7h16.6M102 96.1h6.7v7.3h-6.7M116.6 81.9v14"/>
<circle cx="99.9" cy="88.9" r="6.3"/>
</g>
<g fill="#040503">
<path d="M116.6 79.1l.4 2.8h-.9z"/>
<path d="M116.1 95.9h.9l-.4 2.8z"/>
</g>
<path d="M79.1 107.3h6.9M88.8 107.3h5M88.8 103.2v5.6M93.8 103.2v5.6M96.6 107.3h4" fill="none" stroke="#040503" stroke-width=".21"/>
<g fill="#040503">
<path d="M86 106.9l2.8 .4-2.8 .5z"/>
<path d="M93.8 107.3l2.8-.4v.9z"/>
</g>
<path d="M88.8 65.9v8.7M91.6 67.3h16.7M111.1 65.9v8.7" fill="none" stroke="#040503" stroke-width=".21"/>
<g fill="#040503">
<path d="M88.8 67.3l2.8-.5v1z"/>
<path d="M108.3 66.8l2.8 .5-2.8 .5z"/>
</g>
<path d="M91.2 70.5v2.5M94 71.9h11.9M108.7 70.5v2.5" fill="none" stroke="#040503" stroke-width=".21"/>
<g fill="#040503">
<path d="M91.2 71.9l2.8-.5v.9z"/>
<path d="M105.9 71.4l2.8 .5-2.8 .4z"/>
</g>
<path d="M98 74.4v7.3M108.7 74.4h-6.7v7.3h6.7M142.9 72.7v24.1M91.2 96.1h6.8v7.3h-6.8M93.7 89.5h4.8l.5 .7 .5 .2v4.9M99.5 82.5v4.9l-.7 .3-.4 .8h-4.7M100.5 82.5v4.9l.6 .3 .4 .8h4.8M102 96.1v7.3M106.3 89.5h-4.8l-.5 .7-.5 .2v4.9M136.8 80.5h12v16.3M137 80.5v16.3M141 85.8h3.9" fill="none" stroke="#040503" stroke-width=".21"/>
<path d="M141 85.8h3.9l-2 3.4z" fill="#040503"/>
<g fill="none" stroke="#040503" stroke-width=".21">
<circle cx="142.9" cy="71.6" r="1.02"/>
<circle cx="137" cy="98" r="1.03"/>
<circle cx="142.9" cy="98" r="1.03"/>
<circle cx="149.1" cy="98" r="1.02"/>
</g>
<g fill="#040503">
<path d="M142.8 101.2l.4-.2v1.4l.2 .1h-.6l.2-.1v-1.1z"/>
<path d="M136.7 100.4a.45 .45 0 0 1 .7 .1 .45 .45 0 0 1-.2 .6l-.5 .5h.6l.2-.1-.1 .3h-.9a1.4 1.4 0 0 0 .7-1.2 .36 .36 0 0 0-.4-.1 .36 .36 0 0 0-.3 .2z"/>
<path d="M142.7 67.1a.34 .34 0 0 1 .6 0 .34 .34 0 0 1-.2 .5 .47 .47 0 0 1 .2 .7 .47 .47 0 0 1-.7 0 .36 .36 0 0 0 .6-.1 .36 .36 0 0 0-.4-.4l.2-.1a.29 .29 0 0 0 .1-.5 .29 .29 0 0 0-.5 .2z"/>
<path d="M134.5 83.9l.3-.2 .7-.1 .1 .5a.6 .6 0 0 0-.9-.3 .6 .6 0 0 0-.1 1 .46 .46 0 0 0 .8 .1v-.4l-.2-.2h.5l-.1 .2v.5a.81 .81 0 0 1-1.1 0 .81 .81 0 0 1 0-1.1z"/>
<path d="M149.5 100.1l.1 1h.2v.1h-.2v.4h-.2v-.4h-.6zM149.4 100.3l-.5 .8h.5z"/>
<path d="M140.2 83.6l1 .1 .1 .4-.3 .2 .6 .7h-.4l-.5-.6h-.1v.5l.2 .1h-.6l.2-.2v-1.1zM140.6 83.7v.6h.3a.32 .32 0 0 0 .2-.5 .32 .32 0 0 0-.5-.1z"/>
</g>
<path d="M146.8 84.4v.6a.38 .38 0 0 0 .5 0 .38 .38 0 0 0 0-.5zM146.8 83.7v.6a.37 .37 0 0 0 .5-.1 .37 .37 0 0 0 0-.5 .37 .37 0 0 0-.5 0zM146.3 83.6h.7a.41 .41 0 0 1 .6 .2 .41 .41 0 0 1-.2 .5 .41 .41 0 0 1 .2 .6 .41 .41 0 0 1-.5 .2h-.8l.3-.3v-1z" fill="#231f20"/>
<path d="M135 85.8h4M141.5 89.4h2.9" fill="none" stroke="#040503" stroke-width=".21"/>
<path d="M135 85.8h4l-2 3.4z" fill="#040503"/>
<path d="M135.5 89.4h2.9M146.8 85.8h3.9" fill="none" stroke="#040503" stroke-width=".21"/>
<path d="M146.8 85.8h3.9l-2 3.4z" fill="#040503"/>
<path d="M147.3 89.4h2.9" fill="none" stroke="#040503" stroke-width=".21"/>
<g fill="none" stroke="#201d1e" stroke-width=".35">
<path d="M16.8 197.6h176.8M17 197.8v5.1M76.2 197.8v5.1M97.2 197.8v5.1M125.2 197.8v5.1M144 197.8v5.1M160 197.8v5.1M177 197.8v5.1M193.4 197.8v5.1M16.8 203.1h176.8M16.8 208.5h176.8M16.8 214h176.8"/>
<path d="M16.8 219.5h176.8M17 203.2v5.2M17 208.7v5.1M17 214.2v5.1M17 219.6v5.2M76.2 203.2v5.2M76.2 208.7v5.1M76.2 214.2v5.1M76.2 219.6v5.2M97.2 203.2v5.2M97.2 208.7v5.1M97.2 214.2v5.1"/>
<path d="M97.2 219.6v5.2M125.2 203.2v5.2M125.2 208.7v5.1M125.2 214.2v5.1M125.2 219.6v5.2M144 203.2v5.2M144 208.7v5.1M144 214.2v5.1M144 219.6v5.2M160 203.2v5.2M160 208.7v5.1M160 214.2v5.1"/>
<path d="M160 219.6v5.2M177 203.2v5.2M177 208.7v5.1M177 214.2v5.1M177 219.6v5.2M193.4 203.2v5.2M193.4 208.7v5.1M193.4 214.2v5.1M193.4 219.6v5.2M16.8 224.9h176.8M16.8 230.4h176.8M16.8 235.9h176.8"/>
<path d="M17 225.1v5.1M17 230.6v5.1M17 236v5.2M76.2 225.1v5.1M76.2 230.6v5.1M76.2 236v5.2M97.2 225.1v5.1M97.2 230.6v5.1M97.2 236v5.2M125.2 225.1v5.1M125.2 230.6v5.1M125.2 236v5.2"/>
<path d="M144 225.1v5.1M144 230.6v5.1M144 236v5.2M160 225.1v5.1M160 230.6v5.1M160 236v5.2M177 225.1v5.1M177 230.6v5.1M177 236v5.2M193.4 225.1v5.1M193.4 230.6v5.1M193.4 236v5.2"/>
<path d="M16.8 241.3h176.8"/>
</g>
<text font-size="8.8" fill="#231f20" x="16.8" y="22.3">3.2mm × 2.8mm 0.06W</text>
<text font-size="7.1" fill="#231f20" x="16.8" y="30.8">SMD Type</text>
<g font-size="4.2" fill="#231f20">
<text x="16.8" y="58.1">Package Dimensions:</text>
<text x="16.8" y="132.6">Absolute Maximum Ratings at Ta=25°C</text>
<text x="16.8" y="195.4">Electrical &amp; Optical Characteristics: Hyper Red</text>
</g>
<g font-size="3.5" fill="#231f20">
<text x="16.8" y="263.7">www.element14.com</text>
<text x="16.8" y="267.9">www.farnell.com</text>
<text x="16.8" y="272.2">www.newark.com</text>
<text x="97.4" y="280.6">Page &lt;1&gt;</text>
<text x="168.4" y="280.7">28/06/12</text>
<text x="186.1" y="280.7">V1.0</text>
</g>
<g font-size="3.2" fill="#231f20">
<text x="151.4" y="109.1">All dimensions are in mm</text>
<text x="151.4" y="113">Tolerance: ±0.25mm</text>
<text x="18.4" y="138.9">Parameter</text>
<text x="116.4" y="138.9">Symbol</text>
<text x="148.3" y="138.9">Rating</text>
<text x="180.8" y="138.9">Unit</text>
<text x="18.4" y="149.8">Reverse Voltage</text>
<text x="18.4" y="144.3">Power Dissipation</text>
<text x="120.3" y="144.3">P</text>
<text x="120.4" y="149.8">V</text>
<text x="132.9" y="144.3">72</text>
<text x="132.9" y="149.8">5</text>
<text x="182.1" y="144.3">°C</text>
<text x="182.8" y="149.8">V</text>
<text x="18.4" y="155.3">D.C. Forward Current</text>
<text x="121.3" y="155.3">If</text>
<text x="132.9" y="155.3">30</text>
<text x="181.6" y="155.3">mA</text>
<text x="18.4" y="160.7">Pulsed Forward Current (1 / 10 Duty Cycle, 0.1ms Pulse Width)</text>
<text x="116.2" y="160.7">If (Peak)</text>
<text x="132.9" y="160.7">100</text>
<text x="181.6" y="160.7">mA</text>
<text x="18.4" y="166.2">Operating Temperature Range</text>
<text x="118.7" y="166.2">Topr.</text>
<text x="132.9" y="166.2">-40 to +100</text>
<text x="182.1" y="166.2">°C</text>
<text x="18.4" y="171.7">Storage Temperature Range</text>
<text x="118.8" y="171.7">Tstg.</text>
<text x="132.9" y="171.7">-40 to +100</text>
<text x="182.1" y="171.7">°C</text>
<text x="18.4" y="178.9">Soldering Temperature</text>
<text x="118.9" y="178.9">Tsld.</text>
<text x="132.9" y="180.8">Hand Soldering: 350°C for 3sec.</text>
<text x="18.4" y="201.5">Parameter</text>
<text x="81" y="201.5">Symbol</text>
<text x="103.8" y="201.5">Condition</text>
<text x="131.4" y="201.5">Min.</text>
<text x="148.9" y="201.5">Typ.</text>
<text x="165" y="201.5">Max.</text>
<text x="182.1" y="201.5">Unit</text>
<text x="18.4" y="206.9">Luminous Flux</text>
<text x="85.5" y="206.9">Iv</text>
<text x="104.4" y="206.9">If = 20mA</text>
<text x="132.1" y="206.9">110</text>
<text x="149.3" y="206.9">220</text>
<text x="168" y="206.9">-</text>
<text x="182.2" y="206.9">mcd</text>
<text x="18.4" y="212.4">Forward Voltage</text>
<text x="85.2" y="212.4">Vf</text>
<text x="104.4" y="212.4">If = 20mA</text>
<text x="134.1" y="212.4">-</text>
<text x="149.8" y="212.4">1.9</text>
<text x="166.3" y="212.4">2.4</text>
<text x="184.2" y="212.4">V</text>
<text x="18.4" y="217.9">Peak Wavelength</text>
<text x="85" y="217.9">λp</text>
<text x="104.4" y="217.9">If = 20mA</text>
<text x="134.1" y="217.9">-</text>
<text x="149.3" y="217.9">632</text>
<text x="168" y="217.9">-</text>
<text x="183" y="217.9">nm</text>
<text x="18.4" y="223.4">Dominent Wavelength</text>
<text x="85" y="223.4">λd</text>
<text x="104.4" y="223.4">If = 20mA</text>
<text x="134.1" y="223.4">-</text>
<text x="149.3" y="223.4">625</text>
<text x="168" y="223.4">-</text>
<text x="183" y="223.4">nm</text>
<text x="18.4" y="228.8">Reverse Current</text>
<text x="85.7" y="228.8">Ir</text>
<text x="105.9" y="228.8">Vr = 5V</text>
<text x="134.1" y="228.8">-</text>
<text x="151.5" y="228.8">-</text>
<text x="165.8" y="228.8">100</text>
<text x="183.3" y="228.8">μA</text>
<text x="18.4" y="234.3">Viewing Angle</text>
<text x="18.4" y="239.8">Spectrum Line Halfwidth</text>
<text x="83.2" y="234.3">2θ ½</text>
<text x="84.8" y="239.8">Δλ</text>
<text x="104.4" y="234.3">If = 20mA</text>
<text x="104.4" y="239.8">If = 20mA</text>
<text x="134.1" y="234.3">-</text>
<text x="134.1" y="239.8">-</text>
<text x="149.3" y="234.3">120</text>
<text x="150.2" y="239.8">20</text>
<text x="168" y="234.3">-</text>
<text x="168" y="239.8">-</text>
<text x="182.6" y="234.3">deg</text>
<text x="183" y="239.8">nm</text>
<text x="16.8" y="245.8">Note: 1. The data is tested by an IS tester</text>
<text x="25.3" y="249.7">2. Customer’s special requirements are also welcome.</text>
</g>
<g font-size="2.6" fill="#040503">
<text x="44.1" y="63.7">1.9</text>
<text x="59.9" y="67.5">0.8</text>
<text x="98" y="71.2">2.2</text>
<text x="98.4" y="66.6">2.8</text>
<text x="93.4" y="78.1">1</text>
<text x="104.8" y="78.3">4</text>
<text x="31.2" y="88.1" transform="rotate(-90 31.2 88.1)">3.6</text>
<text x="61" y="88.1" transform="rotate(-90 61 88.1)">3.2</text>
<text x="116.6" y="88.9" transform="rotate(-90 116.6 88.9)">2.4</text>
<text x="34.3" y="97.3" transform="rotate(-90 34.3 97.3)">0.9</text>
<text x="94.4" y="100.9">2</text>
<text x="104.8" y="101.1">3</text>
<text x="49.2" y="104.3">0.6</text>
<text x="81" y="106.6">0.8</text>
<text x="45.8" y="110.7">0.14</text>
</g>
<g font-size="2.2" fill="#231f20">
<text x="122.4" y="149.8">R</text>
<text x="122.4" y="144.3">D</text>
</g>
</svg>
